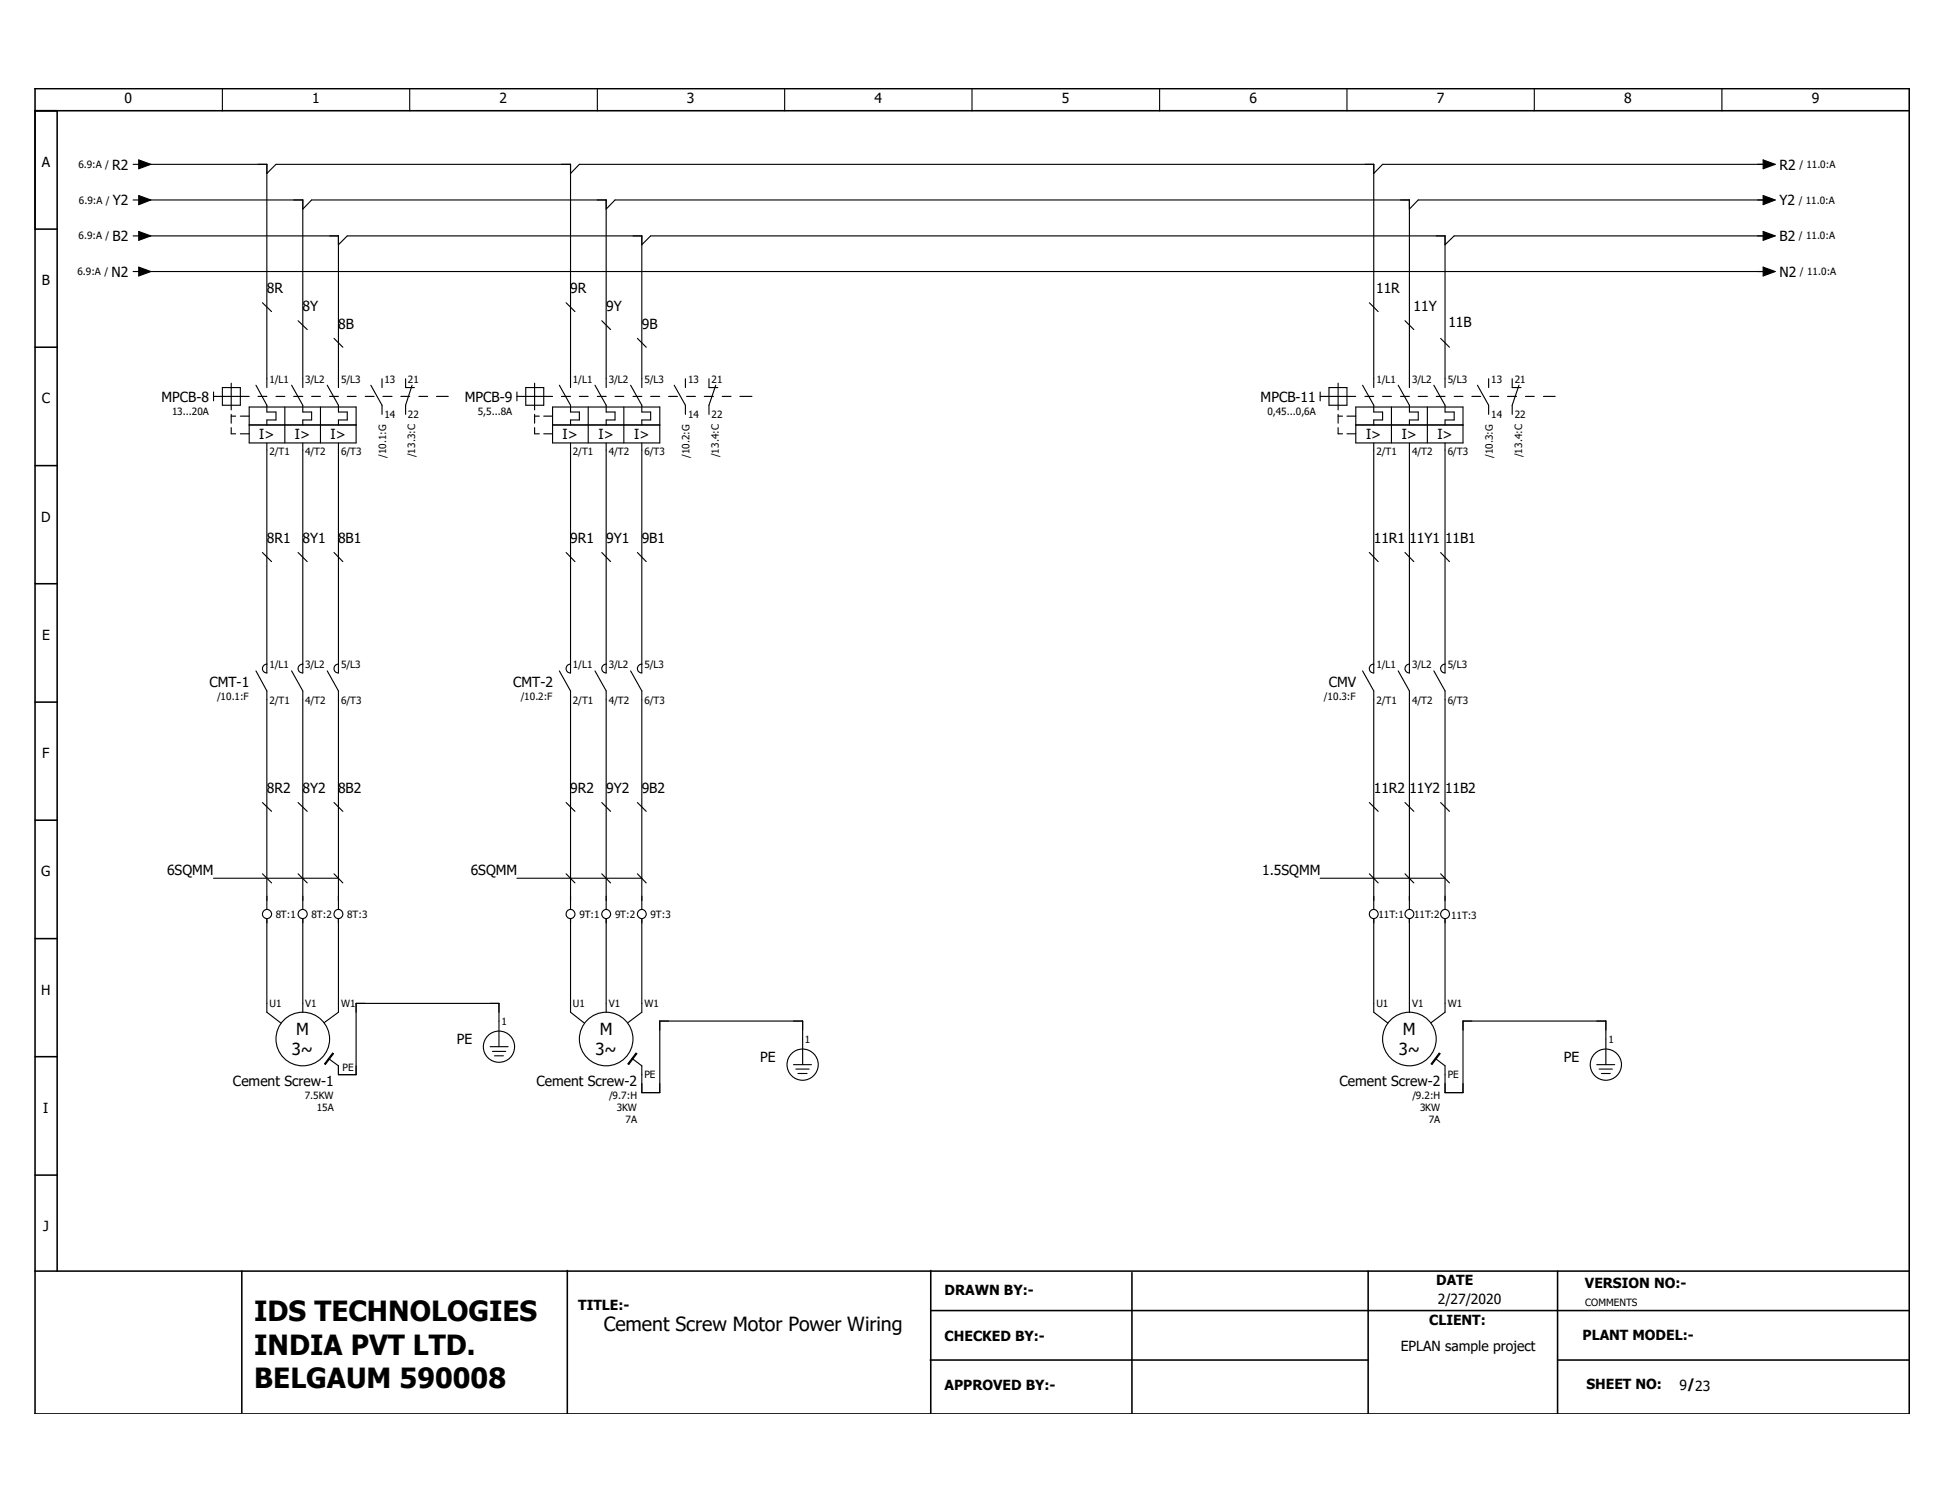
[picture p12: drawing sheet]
<svg xmlns="http://www.w3.org/2000/svg" width="279mm" height="216mm" viewBox="0 0 279 216" stroke-linecap="round" stroke-linejoin="round" font-family="sans-serif">
<path d="M195.6 12.6l-190.6 190.6M4.9 170.6l46.2 32.6M4.9 203.1l.2 .1" fill="none" stroke="#fff" stroke-width=".14"/>
<g fill="none" stroke="#000" stroke-width=".16">
<path d="M32 12.7v3.2M58.9 12.7v3.2M85.9 12.7v3.2M112.8 12.7v3.2M139.7 12.7v3.2M166.7 12.7v3.2M193.6 12.7v3.2M220.5 12.7v3.2M247.5 12.7v3.2M19.1 23.6h.8M19.1 33.9h.8M19.1 28.7h.8"/>
<path d="M19.1 39h.8M19.9 23l1.8 .6-1.8 .7zM19.9 28.1l1.8 .6-1.8 .7zM19.9 33.3l1.8 .6-1.8 .6zM19.9 38.4l1.8 .6-1.8 .7zM20.4 23.6h18v32.1M20.4 33.9h28.2v21.8M20.4 28.7h23.1v27M20.4 39h233.5M38.4 24.9l1.3-1.3h42.3v32.1M43.5 30.1l1.3-1.4h42.3v27M48.6 35.2l1.3-1.3h42.3v21.8"/>
<path d="M82 24.9l1.3-1.3h114.1v32.1M87.1 30.1l1.3-1.4h114.2v27M92.2 35.2l1.3-1.3h114.2v21.8M253.4 23l1.7 .6-1.7 .7zM253.4 28.1l1.7 .6-1.7 .7zM253.4 33.3l1.7 .6-1.7 .6zM253.4 38.4l1.7 .6-1.7 .7zM253.9 23.6h-55.2l-1.3 1.3M253.9 33.9h-44.9l-1.3 1.3M253.9 28.7h-50.1l-1.2 1.4M30.7 57h5.1M30.7 56.3v1.3"/>
<path d="M32 55.7h2.5v2.6h-2.5zM33.2 55.1v3.8M33.2 59.6v1.2M33.2 59.8h.7M34.5 59.8h1.3M35.8 58.5h15.4v5.2h-15.4zM36.8 55.4l1.6 2.9v.9h1.3v1.2h-1.3v.7M37.1 57h1.3M37.7 43.5l1.3 1.3M39.7 57h1.2M40.9 58.5v5.2M41.9 55.4l1.6 2.9v.9h1.3v1.2h-1.3v.7"/>
<path d="M42.2 57h1.3M42.8 46.1l1.4 1.3M44.8 57h1.3M46.1 58.5v5.2M47 55.4l1.6 2.9v.9h1.3v1.2h-1.3v.7M47.4 57h1.2M48 48.6l1.3 1.3M49.9 57h1.3M52.5 57h1.3M53.3 55.4l1.6 2.9v1.3M54.9 54.4v1.3M55 57h1.3"/>
<path d="M57.6 57h1.3M58.3 54.4v1.3h1.3M59.2 55.4l-.9 2.9v1.3M60.2 57h1.3M62.7 57h1.7M74.3 57h5.1M74.3 56.3v1.3M75.6 55.7h2.5v2.6h-2.5zM76.8 59.8h.7M76.8 55.1v3.8M76.8 59.6v1.2M78.1 59.8h1.3"/>
<path d="M79.4 58.5h15.4v5.2h-15.4zM80.4 55.4l1.6 2.9v.9h1.3v1.2h-1.3v.7M80.7 57h1.3M81.4 43.5l1.2 1.3M83.3 57h1.2M84.5 58.5v5.2M85.5 55.4l1.6 2.9v.9h1.3v1.2h-1.3v.7M85.9 57h1.2M86.5 46.1l1.3 1.3M88.4 57h1.3M89.7 58.5v5.2M90.6 55.4l1.6 2.9v.9h1.3v1.2h-1.3v.7"/>
<path d="M91 57h1.2M91.6 48.6l1.3 1.3M93.5 57h1.3M96.1 57h1.3M96.9 55.4l1.6 2.9v1.3M98.5 54.4v1.3M98.7 57h1.2M101.2 57h1.3M101.9 54.4v1.3h1.3M102.9 55.4l-1 2.9v1.3M103.8 57h1.3M106.3 57h1.8"/>
<path d="M189.7 57h5.2M189.7 56.3v1.3M191 55.7h2.6v2.6h-2.6zM192.3 59.8h.7M192.3 55.1v3.8M192.3 59.6v1.2M193.6 59.8h1.3M194.9 58.5h15.4v5.2h-15.4zM195.8 55.4l1.6 2.9v.9h1.3v1.2h-1.3v.7M196.2 57h1.2M196.8 43.5l1.3 1.3M198.7 57h1.3"/>
<path d="M200 58.5v5.2M201 55.4l1.6 2.9v.9h1.2v1.2h-1.2v.7M201.3 57h1.3M201.9 46.1l1.3 1.3M203.8 57h1.3M205.1 58.5v5.2M206.1 55.4l1.6 2.9v.9h1.3v1.2h-1.3v.7M206.4 57h1.3M207.1 48.6l1.2 1.3M209 57h1.3M211.5 57h1.3M212.3 55.4l1.7 2.9v1.3"/>
<path d="M214 54.4v1.3M214.1 57h1.3M216.7 57h1.3M217.3 54.4v1.3h1.3M218.3 55.4l-1 2.9v1.3M219.2 57h1.3M221.8 57h1.7M33.2 61.5v.9h.7M34.5 62.4h1.3M35.8 61.1h15.4M37.7 79.4l1.3 1.3M38.4 63.7v33a.64 .64 0 0 1-.7-.6 .64 .64 0 0 1 .7-.6"/>
<path d="M42.8 79.4l1.4 1.3M43.5 63.7v33a.64 .64 0 0 1-.7-.6 .64 .64 0 0 1 .7-.6M48 79.4l1.3 1.3M48.6 63.7v33a.64 .64 0 0 1-.6-.6 .64 .64 0 0 1 .6-.6M76.8 61.5v.9h.7M78.1 62.4h1.3M79.4 61.1h15.4M81.4 79.4l1.2 1.3M82 63.7v33a.64 .64 0 0 1-.6-.6 .64 .64 0 0 1 .6-.6M86.5 79.4l1.3 1.3M87.1 63.7v33a.64 .64 0 0 1-.6-.6 .64 .64 0 0 1 .6-.6M91.6 79.4l1.3 1.3"/>
<path d="M92.2 63.7v33a.64 .64 0 0 1-.6-.6 .64 .64 0 0 1 .6-.6M192.3 61.5v.9h.7M193.6 62.4h1.3M194.9 61.1h15.4M196.8 79.4l1.3 1.3M197.4 63.7v33a.64 .64 0 0 1-.6-.6 .64 .64 0 0 1 .6-.6M201.9 79.4l1.3 1.3M202.6 63.7v33a.64 .64 0 0 1-.7-.6 .64 .64 0 0 1 .7-.6M207.1 79.4l1.2 1.3M207.7 63.7v33a.64 .64 0 0 1-.6-.6 .64 .64 0 0 1 .6-.6M36.8 96.4l1.6 2.9v31.4M41.9 96.4l1.6 2.9v31.4"/>
<path d="M47 96.4l1.6 2.9v31.4M80.4 96.4l1.6 2.9v31.4M85.5 96.4l1.6 2.9v31.4M90.6 96.4l1.6 2.9v31.4M195.8 96.4l1.6 2.9v31.4M201 96.4l1.6 2.9v31.4M206.1 96.4l1.6 2.9v31.4M37.7 115.4l1.3 1.2M42.8 115.4l1.4 1.2M48 115.4l1.3 1.2M81.4 115.4l1.2 1.2M86.5 115.4l1.3 1.2"/>
<path d="M91.6 115.4l1.3 1.2M196.8 115.4l1.3 1.2M201.9 115.4l1.3 1.2M207.1 115.4l1.2 1.2M30.7 126.2h17.9M37.7 125.6l1.3 1.3M38.4 132v13.5l2 1.6M42.8 125.6l1.4 1.3M43.5 132v13.5M48 125.6l1.3 1.3M48.6 132v13.5l-2 1.5M74.3 126.2h17.9"/>
<path d="M81.4 125.6l1.2 1.3M82 132v13.5l2 1.6M86.5 125.6l1.3 1.3M87.1 132v13.5M91.6 125.6l1.3 1.3M92.2 132v13.5l-2 1.5M189.7 126.2h18M196.8 125.6l1.3 1.3M197.4 132v13.5l2.1 1.6M201.9 125.6l1.3 1.3M202.6 132v13.5M207.1 125.6l1.2 1.3"/>
<path d="M207.7 132v13.5l-2 1.5M47.8 151.4l.1 .1-1.1 1.5-.1-.1zM70.4 150.5h2.6M70.8 151.1h1.9M71.1 151.8h1.2M71.7 150.5v-6.3h-20.5v10.3h-2.6v-1.3l-1.4-1.1M90.8 152.1l1.4 1.1v3.9h2.6v-10.3h20.6v6.2M91.4 151.4l.1 .1-1.1 1.5-.1-.1zM114 153h2.6M114.4 153.7h1.9M114.7 154.3h1.3M206.3 152.1l1.4 1.1v3.9h2.6v-10.3h20.5v6.2"/>
<path d="M206.8 151.4l.2 .1-1.2 1.5-.1-.1zM229.5 153h2.6M229.8 153.7h1.9M230.2 154.3h1.2"/>
<circle cx="38.4" cy="131.4" r=".66"/>
<circle cx="43.5" cy="131.4" r=".65"/>
<circle cx="48.6" cy="131.4" r=".65"/>
<circle cx="82" cy="131.4" r=".65"/>
<circle cx="87.1" cy="131.4" r=".64"/>
<circle cx="92.2" cy="131.4" r=".64"/>
<circle cx="197.4" cy="131.4" r=".65"/>
<circle cx="202.6" cy="131.4" r=".64"/>
<circle cx="207.7" cy="131.4" r=".64"/>
<circle cx="43.5" cy="149.4" r="3.9"/>
<circle cx="71.7" cy="150.5" r="2.24"/>
<circle cx="87.1" cy="149.4" r="3.8"/>
<circle cx="115.4" cy="153" r="2.25"/>
<circle cx="202.6" cy="149.4" r="3.8"/>
<circle cx="230.8" cy="153" r="2.25"/>
</g>
<g fill="none" stroke="#000" stroke-width=".22">
<path d="M5 15.9h269.4M5 12.7h269.4v190.5h-269.4zM8.2 15.9v166.8M5 32.9h3.2M5 49.9h3.2M5 66.9h3.2M5 83.9h3.2M5 100.9h3.2M5 117.9h3.2M5 134.9h3.2M5 151.9h3.2M5 168.9h3.2"/>
<path d="M5 182.7h269.4M34.8 182.7v20.4M81.5 182.6v20.6M133.7 195.5h62.9M133.8 182.6v20.6M133.8 188.4h140.6M162.7 182.9v20.3M196.6 182.7v20.5M223.9 182.7v20.5M223.9 195.5h50.5"/>
</g>
<path d="M19.9 23l1.8 .6-1.8 .7zM19.9 28.1l1.8 .6-1.8 .7zM19.9 33.3l1.8 .6-1.8 .6zM19.9 38.4l1.8 .6-1.8 .7zM253.4 23l1.7 .6-1.7 .7zM253.4 28.1l1.7 .6-1.7 .7zM253.4 33.3l1.7 .6-1.7 .6zM253.4 38.4l1.7 .6-1.7 .7zM47.8 151.4l.1 .1-1.1 1.5-.1-.1zM91.4 151.4l.1 .1-1.1 1.5-.1-.1zM206.8 151.4l.2 .1-1.2 1.5-.1-.1z" fill="#000"/>
<g font-size="4">
<text x="36.5" y="189.9">IDS TECHNOLOGIES</text>
<text x="36.5" y="194.7">INDIA PVT LTD.</text>
<text x="36.5" y="199.5">BELGAUM 590008</text>
</g>
<text font-size="2.8" x="86.8" y="191.3">Cement Screw Motor Power Wiring</text>
<g font-size="2.4">
<text x="42.5" y="148.8">M</text>
<text x="86.2" y="148.8">M</text>
<text x="201.6" y="148.8">M</text>
<text x="42" y="151.7">3~</text>
<text x="85.6" y="151.7">3~</text>
<text x="201" y="151.7">3~</text>
</g>
<g font-size="2">
<text x="17.9" y="14.9">0</text>
<text x="44.9" y="14.9">1</text>
<text x="71.8" y="14.9">2</text>
<text x="98.7" y="14.9">3</text>
<text x="125.7" y="14.9">4</text>
<text x="152.6" y="14.9">5</text>
<text x="179.6" y="14.9">6</text>
<text x="206.5" y="14.9">7</text>
<text x="233.4" y="14.9">8</text>
<text x="260.4" y="14.9">9</text>
<text x="6" y="24">A</text>
<text x="16.1" y="24.4">R2</text>
<text x="16.2" y="29.5">Y2</text>
<text x="255.8" y="24.4">R2</text>
<text x="255.8" y="29.5">Y2</text>
<text x="16.2" y="34.6">B2</text>
<text x="255.8" y="34.6">B2</text>
<text x="6" y="41">B</text>
<text x="16" y="39.8">N2</text>
<text x="255.8" y="39.8">N2</text>
<text x="38.4" y="42.1">8R</text>
<text x="43.5" y="44.7">8Y</text>
<text x="48.6" y="47.2">8B</text>
<text x="82" y="42.1">9R</text>
<text x="87.1" y="44.7">9Y</text>
<text x="92.2" y="47.2">9B</text>
<text x="197.8" y="42.1">11R</text>
<text x="203.2" y="44.7">11Y</text>
<text x="208.2" y="47">11B</text>
<text x="6" y="58">C</text>
<text x="23.2" y="57.7">MPCB-8</text>
<text x="66.8" y="57.7">MPCB-9</text>
<text x="181.2" y="57.7">MPCB-11</text>
<text x="37.3" y="63.1">I&gt;</text>
<text x="42.4" y="63.1">I&gt;</text>
<text x="47.5" y="63.1">I&gt;</text>
<text x="80.9" y="63.1">I&gt;</text>
<text x="86" y="63.1">I&gt;</text>
<text x="91.1" y="63.1">I&gt;</text>
<text x="196.3" y="63.1">I&gt;</text>
<text x="201.5" y="63.1">I&gt;</text>
<text x="206.6" y="63.1">I&gt;</text>
<text x="5.9" y="75">D</text>
<text x="38.4" y="78">8R1</text>
<text x="43.5" y="78">8Y1</text>
<text x="48.6" y="78">8B1</text>
<text x="82" y="78">9R1</text>
<text x="87.1" y="78">9Y1</text>
<text x="92.2" y="78">9B1</text>
<text x="197.4" y="78">11R1</text>
<text x="202.6" y="78">11Y1</text>
<text x="207.7" y="78">11B1</text>
<text x="6.1" y="92">E</text>
<text x="30.1" y="98.8">CMT-1</text>
<text x="73.7" y="98.8">CMT-2</text>
<text x="191" y="98.8">CMV</text>
<text x="6.1" y="109">F</text>
<text x="38.4" y="114">8R2</text>
<text x="43.5" y="114">8Y2</text>
<text x="48.6" y="114">8B2</text>
<text x="82" y="114">9R2</text>
<text x="87.1" y="114">9Y2</text>
<text x="92.2" y="114">9B2</text>
<text x="197.4" y="114">11R2</text>
<text x="202.6" y="114">11Y2</text>
<text x="207.7" y="114">11B2</text>
<text x="5.9" y="126">G</text>
<text x="24" y="125.8">6SQMM</text>
<text x="67.6" y="125.8">6SQMM</text>
<text x="181.4" y="125.8">1.5SQMM</text>
<text x="5.9" y="143">H</text>
<text x="65.7" y="150.1">PE</text>
<text x="109.3" y="152.7">PE</text>
<text x="224.7" y="152.7">PE</text>
<text x="6.2" y="160">I</text>
<text x="33.5" y="156.1">Cement Screw-1</text>
<text x="77.1" y="156.1">Cement Screw-2</text>
<text x="192.5" y="156.1">Cement Screw-2</text>
<text x="6.2" y="177">J</text>
<text x="206.4" y="184.7">DATE</text>
<text x="227.8" y="185.2">VERSION NO:-</text>
<text x="83.1" y="188.3">TITLE:-</text>
<text x="135.8" y="186.1">DRAWN BY:-</text>
<text x="205.4" y="190.4">CLIENT:</text>
<text x="206.7" y="187.5">2/27/2020</text>
<text x="135.8" y="192.8">CHECKED BY:-</text>
<text x="201.3" y="194.2">EPLAN sample project</text>
<text x="227.5" y="192.6">PLANT MODEL:-</text>
<text x="135.8" y="199.9">APPROVED BY:-</text>
<text x="228" y="199.6">SHEET NO:</text>
<text x="241.4" y="199.8">9/23</text>
</g>
<g font-size="1.4">
<text x="11.3" y="24.2">6.9:A /</text>
<text x="11.3" y="29.3">6.9:A /</text>
<text x="258.5" y="29.3">/ 11.0:A</text>
<text x="258.6" y="24.2">/ 11.0:A</text>
<text x="11.3" y="34.4">6.9:A /</text>
<text x="258.5" y="34.4">/ 11.0:A</text>
<text x="11.1" y="39.6">6.9:A /</text>
<text x="258.7" y="39.6">/ 11.0:A</text>
<text x="24.7" y="59.6">13...20A</text>
<text x="38.7" y="55">1/L1</text>
<text x="43.9" y="55">3/L2</text>
<text x="49" y="55">5/L3</text>
<text x="55.2" y="55">13</text>
<text x="58.6" y="55">21</text>
<text x="68.7" y="59.6">5,5...8A</text>
<text x="82.3" y="55">1/L1</text>
<text x="87.5" y="55">3/L2</text>
<text x="92.6" y="55">5/L3</text>
<text x="98.9" y="55">13</text>
<text x="102.3" y="55">21</text>
<text x="182.2" y="59.6">0,45...0,6A</text>
<text x="197.8" y="55">1/L1</text>
<text x="202.9" y="55">3/L2</text>
<text x="208.1" y="55">5/L3</text>
<text x="214.3" y="55">13</text>
<text x="217.7" y="55">21</text>
<text x="38.7" y="65.4">2/T1</text>
<text x="43.9" y="65.4">4/T2</text>
<text x="49" y="65.4">6/T3</text>
<text x="55.2" y="60.1">14</text>
<text x="55.5" y="65.8" transform="rotate(-90 55.5 65.8)">/10.1:G</text>
<text x="58.6" y="60.1">22</text>
<text x="59.7" y="65.7" transform="rotate(-90 59.7 65.7)">/13.3:C</text>
<text x="82.3" y="65.4">2/T1</text>
<text x="87.5" y="65.4">4/T2</text>
<text x="92.6" y="65.4">6/T3</text>
<text x="98.9" y="60.1">14</text>
<text x="99.1" y="65.8" transform="rotate(-90 99.1 65.8)">/10.2:G</text>
<text x="102.3" y="60.1">22</text>
<text x="103.3" y="65.7" transform="rotate(-90 103.3 65.7)">/13.4:C</text>
<text x="197.8" y="65.4">2/T1</text>
<text x="202.9" y="65.4">4/T2</text>
<text x="208.1" y="65.4">6/T3</text>
<text x="214.3" y="60.1">14</text>
<text x="214.5" y="65.8" transform="rotate(-90 214.5 65.8)">/10.3:G</text>
<text x="217.7" y="60.1">22</text>
<text x="218.8" y="65.7" transform="rotate(-90 218.8 65.7)">/13.4:C</text>
<text x="31.2" y="100.7">/10.1:F</text>
<text x="38.7" y="96.1">1/L1</text>
<text x="38.7" y="101.1">2/T1</text>
<text x="43.9" y="96.1">3/L2</text>
<text x="43.9" y="101.1">4/T2</text>
<text x="49" y="96.1">5/L3</text>
<text x="49" y="101.1">6/T3</text>
<text x="74.8" y="100.7">/10.2:F</text>
<text x="82.3" y="96.1">1/L1</text>
<text x="82.3" y="101.1">2/T1</text>
<text x="87.5" y="96.1">3/L2</text>
<text x="87.5" y="101.1">4/T2</text>
<text x="92.6" y="96.1">5/L3</text>
<text x="92.6" y="101.1">6/T3</text>
<text x="190.3" y="100.7">/10.3:F</text>
<text x="197.8" y="96.1">1/L1</text>
<text x="197.8" y="101.1">2/T1</text>
<text x="202.9" y="96.1">3/L2</text>
<text x="202.9" y="101.1">4/T2</text>
<text x="208.1" y="96.1">5/L3</text>
<text x="208.1" y="101.1">6/T3</text>
<text x="39.6" y="132">8T:1</text>
<text x="44.8" y="132">8T:2</text>
<text x="49.9" y="132">8T:3</text>
<text x="83.3" y="132">9T:1</text>
<text x="88.4" y="132">9T:2</text>
<text x="93.5" y="132">9T:3</text>
<text x="198.1" y="132">11T:1</text>
<text x="203.2" y="132">11T:2</text>
<text x="208.6" y="132">11T:3</text>
<text x="38.7" y="144.8">U1</text>
<text x="43.9" y="144.8">V1</text>
<text x="49" y="144.8">W1</text>
<text x="72.1" y="147.4">1</text>
<text x="82.3" y="144.8">U1</text>
<text x="87.5" y="144.8">V1</text>
<text x="92.6" y="144.8">W1</text>
<text x="115.7" y="149.9">1</text>
<text x="197.8" y="144.8">U1</text>
<text x="202.9" y="144.8">V1</text>
<text x="208.1" y="144.8">W1</text>
<text x="231.2" y="149.9">1</text>
<text x="49.2" y="154">PE</text>
<text x="92.6" y="155">PE</text>
<text x="208.1" y="155">PE</text>
<text x="43.8" y="157.9">7.5KW</text>
<text x="45.6" y="159.6">15A</text>
<text x="87.5" y="157.9">/9.7:H</text>
<text x="88.6" y="159.6">3KW</text>
<text x="89.9" y="161.4">7A</text>
<text x="203" y="157.9">/9.2:H</text>
<text x="204.1" y="159.6">3KW</text>
<text x="205.4" y="161.4">7A</text>
<text x="227.8" y="187.8">COMMENTS</text>
</g>
</svg>
